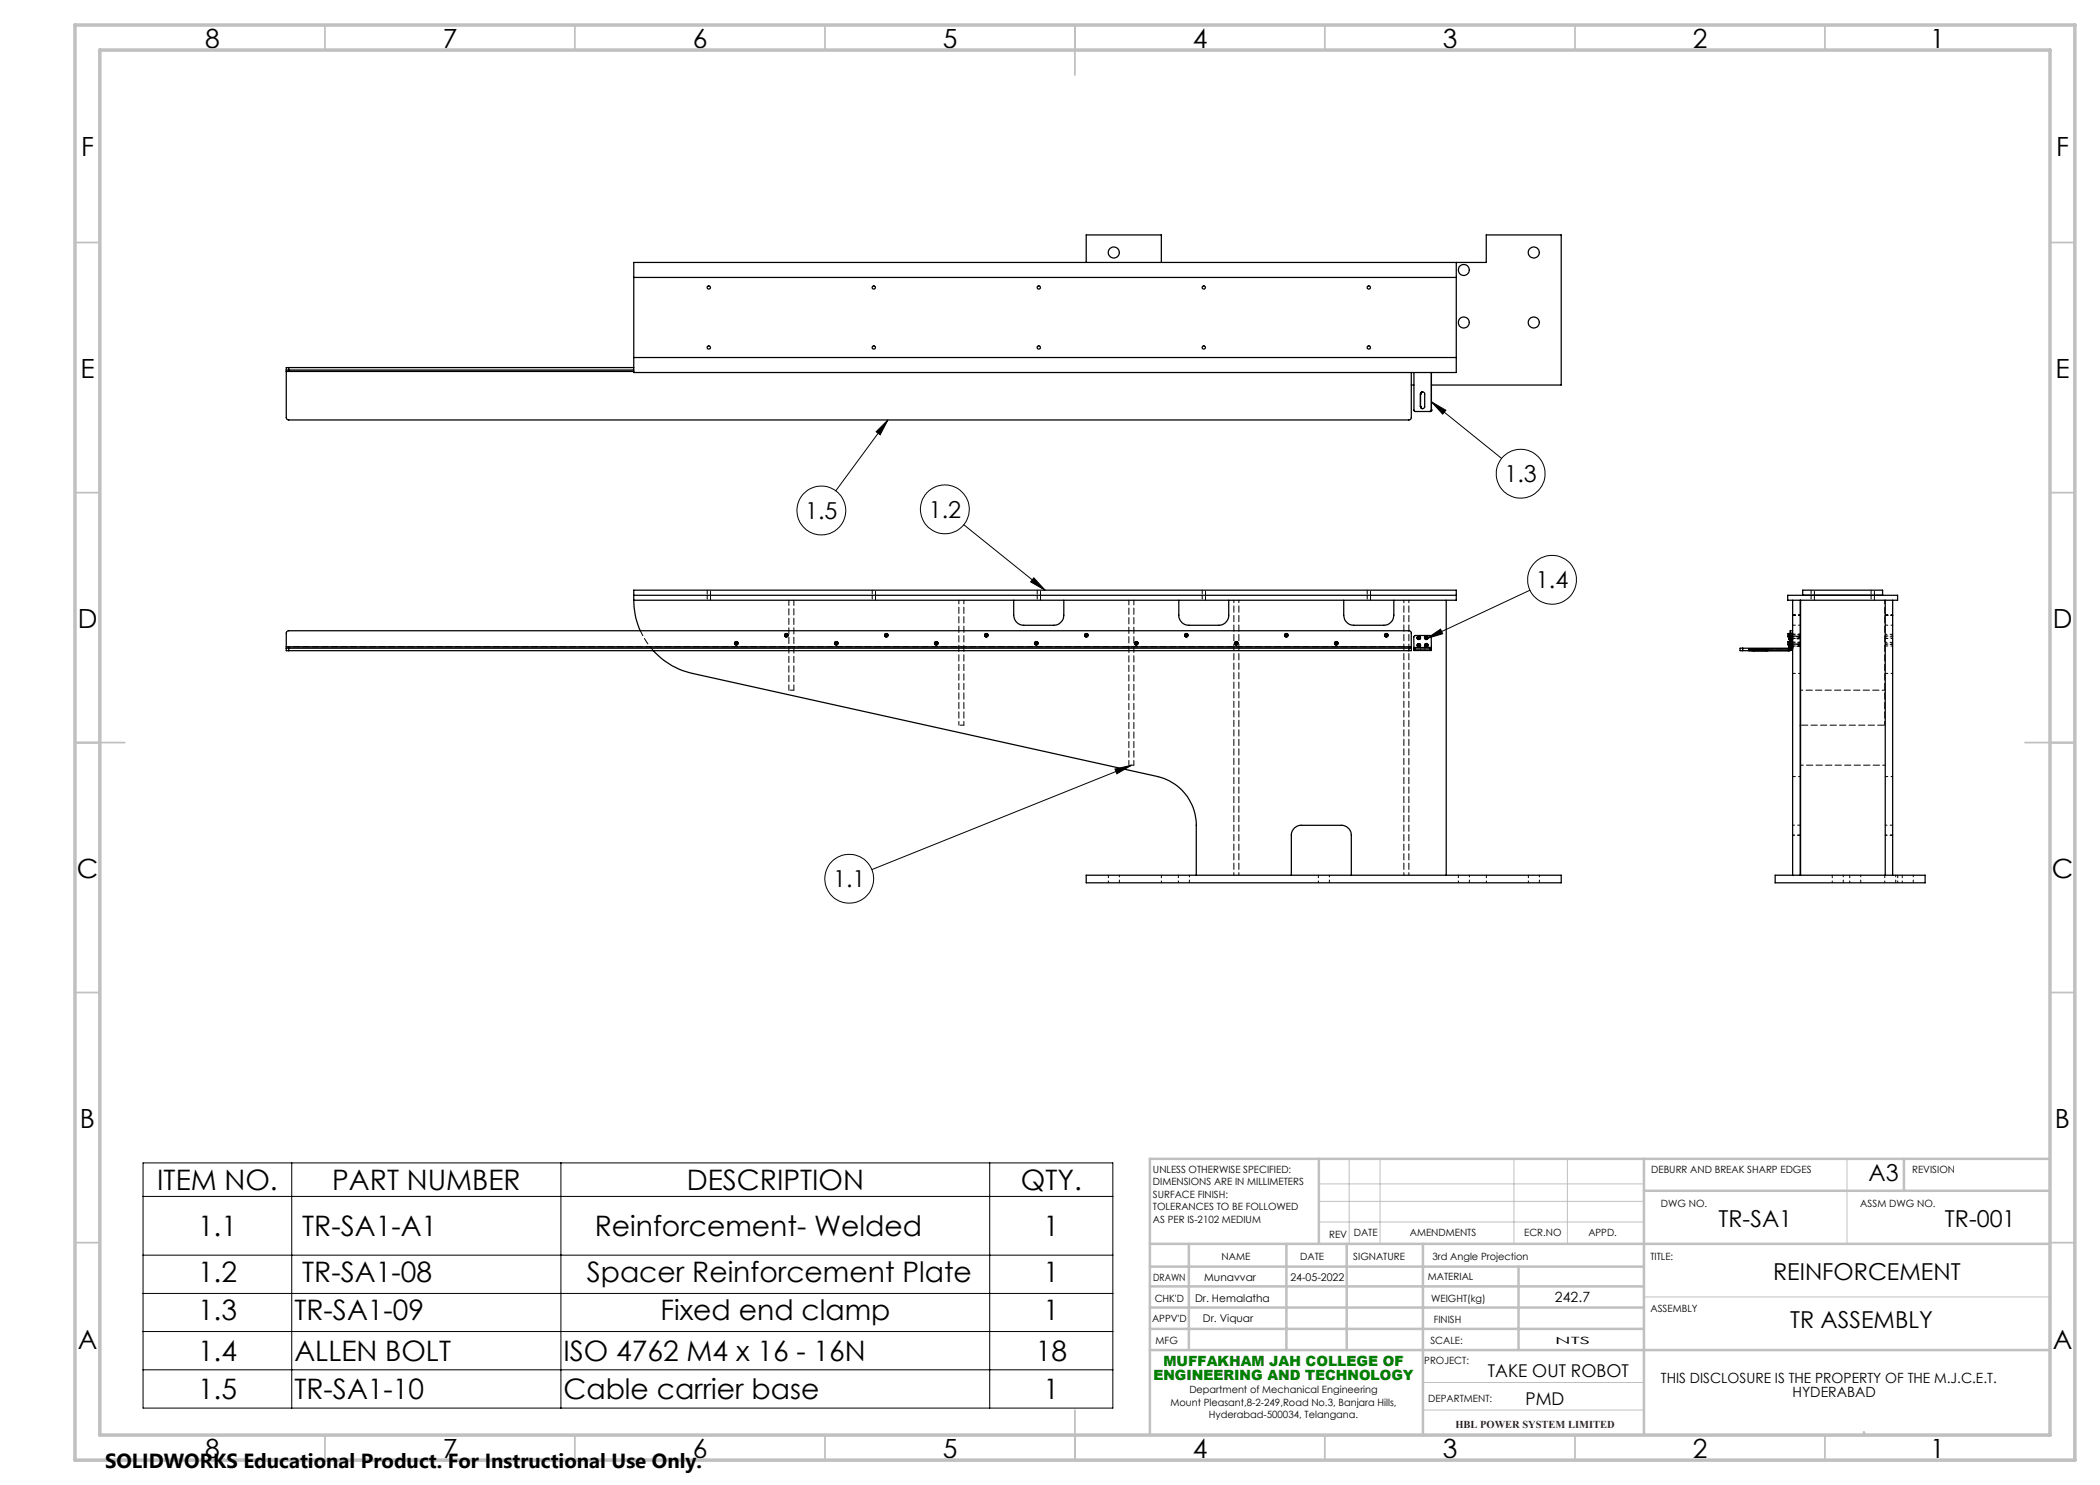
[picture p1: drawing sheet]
<svg xmlns="http://www.w3.org/2000/svg" width="420mm" height="297mm" viewBox="0 0 420 297" stroke-linecap="round" stroke-linejoin="round" font-family="sans-serif">
<g fill="none" stroke="#000" stroke-width=".2">
<path d="M177.6 84l-1.6 3-.8-.6zM177.6 84l-10.5 14.2M286.3 80.4l2.9 1.7-.7 .7zM286.3 80.4l14 11.3M192.8 104.9l16.2 13.1M206.8 115.6l2.2 2.4-2.9-1.6zM306 118l-20.6 9.7M285.4 127.7l2.7-1.9 .4 .9zM223 153.8l3.3-.7-2.9 1.7zM226.3 153.1l-51.9 20.8M28.6 232.6h194v49h-194zM28.6 239.3h194"/>
<path d="M58.3 232.6v49M112.2 232.6v49M197.9 232.6v49M28.6 251h194M28.6 258.7h194M28.6 266.3h194M28.6 274h194"/>
<circle cx="304.1" cy="94.7" r="4.9"/>
<circle cx="164.3" cy="102.1" r="4.9"/>
<circle cx="189" cy="101.9" r="4.9"/>
<circle cx="310.4" cy="116" r="4.9"/>
<circle cx="169.9" cy="175.8" r="4.9"/>
</g>
<path d="M263.8 236.8h65M269.8 231.8v17M276 231.8v17M302.8 231.8v17M313.5 231.8v17M369.4 231.8v17M263.8 240.3h65M263.8 244.4h65M328.8 259.4h81.2M284.6 276.5h44.2M284.6 282h44.2" fill="none" stroke="#c0c0c0" stroke-width=".2"/>
<g fill="none" stroke="#c0c0c0" stroke-width=".35">
<path d="M65 5v5M115 5v5M165 5v5M215 5v10M265 5v5M315 5v5M365 5v5M15 48.5h5M410 48.5h5M15 98.5h5M410 98.5h5M15 148.5h10"/>
<path d="M405 148.5h10M15 198.5h5M410 198.5h5M15 248.5h5M410 248.5h5M65 287v5M115 287v5M165 287v5M215 282v10M265 287v5M315 287v5M365 287v5"/>
</g>
<g fill="none" stroke="#c0c0c0" stroke-width=".5">
<path d="M263.8 231.8v17M328.8 231.8v55.2M328.8 238.2h81.2M380.8 231.8v6.4M410 231.8h-180v55.2M230 248.8h180M230 257.3h98.8M230 253.3h98.8M237.8 248.8v21.2M257.3 248.8v21.2M269.3 248.8v21.2M284.6 248.8v38.2"/>
<path d="M303.7 253.3v16.7M230 265.8h98.8M230 261.5h98.8M230 270h180M372.8 286.5l.2 .5"/>
</g>
<path d="M15 5h400v287h-400zM20 10h390v277h-390z" fill="none" stroke="#c0c0c0" stroke-width=".7"/>
<path d="M177.6 84l-1.6 3-.8-.6zM286.3 80.4l2.9 1.7-.7 .7zM206.8 115.6l2.2 2.4-2.9-1.6zM223 153.8l3.3-.7-2.9 1.7zM285.4 127.7l2.7-1.9 .4 .9z" fill="#000"/>
<g fill="none" stroke="#000" stroke-width=".25">
<path d="M126.8 55.5h164.5M217.2 52.5v-5.5h15.1v5.5M291.3 52.5v22h-164.5v-22h170.5v-5.5h14.9v30h-25.9M57.3 74h.4M57.3 74v.3M57.3 74.3v9.3l.3 .4h224.3l.4-.4v-9.1M57.3 74.3h69.5M57.7 73.5h-.4v.5M57.7 73.5v.5M57.7 73.5h69.1M57.7 74h69.1M126.8 71.5h164.5"/>
<path d="M282.3 77h.5M282.8 74.5v7.6l.2 .2h3M284.1 78.8a.42 .42 0 0 1 .4-.4 .42 .42 0 0 1 .4 .4v2.5a.42 .42 0 0 1-.4 .4 .42 .42 0 0 1-.4-.4M284.1 78.8h.1M284.1 78.8v2.5M284.5 78.4l-.2 .1-.2 .3M286.3 74.5v7.5M284.1 81.3h.1M284.1 81.3l.1 .3 .3 .1M286 82.3h.1M286.3 82l-.3 .3M286.3 82h.1"/>
<path d="M126.8 118h164.5v2h-164.5zM126.8 119.1h164.5M357.5 119.1h22v.9h-22zM360.5 119.1v-1.1h16v1.1M57.3 129.6h.4M57.3 129.6v.5h.4M57.3 129.4v.2M57.3 129.4v-2.9l.3-.4h224.3l.4 .4v2.9M57.3 129.4h225M57.7 129.6v.5M57.7 129.6h224.1M57.7 130.1h224.1"/>
<path d="M126.8 120a14.9 14.9 0 0 0 1.3 6.1M130.7 130.1a15 15 0 0 0 7.8 4.6l93.1 20.6a10 10 0 0 1 7.7 9.8v9.9M147.2 128.5h.2v.3l-.3-.1zM157.2 126.9l.2 .2-.1 .1h-.1zM167.2 128.5h.2v.3l-.3-.1zM177.2 126.9l.2 .2-.1 .1h-.1zM187.2 128.5h.2v.3l-.3-.1zM197.2 126.9l.2 .2-.1 .1h-.1zM202.7 120v3a2.03 2.03 0 0 0 2.1 2.1h5.9a2.03 2.03 0 0 0 2.1-2.1v-3M207.2 128.5h.2v.3h-.2zM217.2 126.9h.1v.3l-.2-.1zM227.2 128.5l.2 .2-.1 .1h-.1z"/>
<path d="M235.8 120v3a2.03 2.03 0 0 0 2 2.1h6a1.98 1.98 0 0 0 1.9-2.1v-3M237.2 126.9h.1v.3l-.2-.1zM247.2 128.5l.2 .2-.1 .1h-.1zM257.2 126.9h.2v.3l-.3-.1zM267.2 128.5l.2 .2-.1 .1h-.1zM268.7 120v3a2.03 2.03 0 0 0 2.1 2.1h6a2.03 2.03 0 0 0 2-2.1v-3M277.2 126.9h.2v.3l-.3-.1zM281.8 129.6h.5M281.8 129.6v.5M282.3 129.6v.5h-.5M282.3 129.4v.2M282.8 129.8v.3h.3"/>
<path d="M282.8 129.8h.3M282.8 129.5v.3M282.8 129.5v-2.2l.3-.2h3l.2 2.4M282.8 129.5h3.5M283.1 130.1h2.9M283.1 129.8v.3M283.7 128.9l.3 .2-.2 .1h-.1zM283.7 127.4l.3 .2-.2 .1-.2-.1zM285.2 128.9h.2v.3l-.3-.2zM285.2 127.4h.2v.3l-.3-.1zM286 129.8h.3M286 129.8v.3"/>
<path d="M286 129.8h-2.9M286.3 129.8v.3h-.3M286.3 129.5v.3M289.2 120v55M348.5 129.6h-.5v.5h.5M348.5 129.6h9.2M348.5 130.1h9.2M348.5 129.6v.5M349.7 130.1h.3M349.7 130.1h.1M350 129.8h-.3v.3M350 130.1h7.9"/>
<path d="M350 129.8v.3M350 129.8h7.9M350.3 130.1h.4zM350.7 130.1h.1M353.2 130.1h.5zM353.2 130.1h.1M357.6 128.3v.7M357.6 127.4h.1M357.6 126.7h.1M357.6 126.7v.7M357.6 127.4h.2M357.6 129h.2"/>
<path d="M357.6 128.3h.4M357.6 126.7h.4M357.7 129.6v.2M357.7 130.1h.1M357.8 129.4h.1M357.8 127.9h.1M357.9 128.7l-.1 .7M357.9 127.2l-.1 .7M357.9 128.7v.7M357.9 127.2v.7M357.9 129.4h.1M357.9 127.9h.1"/>
<path d="M357.9 127.2h.3M357.9 129.4h.3M357.9 128.7h.3M357.9 127.9h.3M357.9 130.1h.1M357.9 129.8v.3M358 130.1h-.3M358 129.4l-.3 .2M358 126.6v.6M358 127.9v.8M358 126.6h.5M358.2 129.5h.3a.6 .6 0 0 1-.6 .6"/>
<path d="M358.2 129.5l-.3 .3M358.2 127.4h.3M358.2 127.4v2.1M358.5 126.1h-.5v.5M358.5 127.1h-.3v.3M358.5 120v55M360 120v55M360.1 120v55M377 120v55M378.5 120v55M360 145.1h.1M217.2 175h95v1.6h-95z"/>
<path d="M258.3 175v-8a1.98 1.98 0 0 1 1.9-1.9h8.1a2.04 2.04 0 0 1 2 1.9v8M355 175h30v1.6h-30z"/>
<circle cx="141.8" cy="57.5" r=".32"/>
<circle cx="174.8" cy="57.5" r=".33"/>
<circle cx="207.8" cy="57.5" r=".32"/>
<circle cx="222.8" cy="50.5" r="1.11"/>
<circle cx="240.7" cy="57.5" r=".32"/>
<circle cx="273.7" cy="57.5" r=".33"/>
<circle cx="292.8" cy="54" r="1.11"/>
<circle cx="306.8" cy="50.5" r="1.11"/>
<circle cx="141.8" cy="69.5" r=".33"/>
<circle cx="174.8" cy="69.5" r=".34"/>
<circle cx="207.8" cy="69.5" r=".33"/>
<circle cx="240.8" cy="69.5" r=".33"/>
<circle cx="273.8" cy="69.5" r=".34"/>
<circle cx="292.8" cy="64.5" r="1.1"/>
<circle cx="306.8" cy="64.5" r="1.1"/>
<circle cx="147.2" cy="128.7" r=".35"/>
<circle cx="147.3" cy="128.7" r=".32"/>
<circle cx="147.3" cy="128.7" r=".16"/>
<circle cx="157.3" cy="127.1" r=".15"/>
<circle cx="157.3" cy="127.1" r=".34"/>
<circle cx="167.2" cy="128.6" r=".16"/>
<circle cx="167.3" cy="128.7" r=".35"/>
<circle cx="167.3" cy="128.7" r=".32"/>
<circle cx="177.2" cy="127" r=".16"/>
<circle cx="177.3" cy="127" r=".33"/>
<circle cx="187.2" cy="128.6" r=".16"/>
<circle cx="187.3" cy="128.7" r=".35"/>
<circle cx="187.3" cy="128.7" r=".32"/>
<circle cx="197.2" cy="127" r=".16"/>
<circle cx="197.3" cy="127" r=".33"/>
<circle cx="207.2" cy="128.7" r=".33"/>
<circle cx="207.3" cy="128.7" r=".35"/>
<circle cx="207.3" cy="128.7" r=".15"/>
<circle cx="217.3" cy="127.1" r=".15"/>
<circle cx="217.3" cy="127" r=".33"/>
<circle cx="227.2" cy="128.7" r=".33"/>
<circle cx="227.3" cy="128.7" r=".35"/>
<circle cx="227.3" cy="128.7" r=".15"/>
<circle cx="237.3" cy="127.1" r=".15"/>
<circle cx="237.3" cy="127" r=".33"/>
<circle cx="247.2" cy="128.7" r=".33"/>
<circle cx="247.3" cy="128.7" r=".35"/>
<circle cx="247.3" cy="128.7" r=".16"/>
<circle cx="257.3" cy="127.1" r=".15"/>
<circle cx="257.3" cy="127" r=".33"/>
<circle cx="267.2" cy="128.7" r=".36"/>
<circle cx="267.2" cy="128.7" r=".33"/>
<circle cx="267.3" cy="128.6" r=".15"/>
<circle cx="277.2" cy="127" r=".16"/>
<circle cx="277.3" cy="127" r=".33"/>
<circle cx="283.7" cy="127.6" r=".32"/>
<circle cx="283.8" cy="127.6" r=".14"/>
<circle cx="283.8" cy="127.6" r=".36"/>
<circle cx="283.8" cy="129.1" r=".34"/>
<circle cx="283.8" cy="129.1" r=".16"/>
<circle cx="285.3" cy="127.5" r=".34"/>
<circle cx="285.3" cy="127.5" r=".16"/>
<circle cx="285.3" cy="129" r=".35"/>
<circle cx="285.3" cy="129.1" r=".17"/>
<circle cx="285.3" cy="129.1" r=".33"/>
</g>
<g fill="none" stroke="#000" stroke-width=".2" stroke-dasharray="1.3 .6" stroke-dashoffset=".7">
<path d="M147.3 128.9a.22 .22 0 0 0 .2-.4 .22 .22 0 0 0-.4 0 .22 .22 0 0 0 .1 .3l.1 .1M157.3 127.3a.22 .22 0 0 0 .2-.4 .22 .22 0 0 0-.4 0 .22 .22 0 0 0 .1 .3l.1 .1M167.3 128.9a.22 .22 0 0 0 .2-.4 .22 .22 0 0 0-.4 0 .22 .22 0 0 0 .1 .3l.1 .1M177.3 127.3a.22 .22 0 0 0 .2-.4 .22 .22 0 0 0-.4 0 .22 .22 0 0 0 .1 .3l.1 .1M187.3 128.9a.22 .22 0 0 0 .2-.4 .22 .22 0 0 0-.4 0 .22 .22 0 0 0 .1 .3l.1 .1M197.3 127.3a.22 .22 0 0 0 .2-.4 .22 .22 0 0 0-.4 0 .22 .22 0 0 0 .1 .3l.1 .1M207.3 128.9a.22 .22 0 0 0 .2-.4 .22 .22 0 0 0-.4 0 .22 .22 0 0 0 .1 .3l.1 .1M217.3 127.3a.22 .22 0 0 0 .2-.4 .22 .22 0 0 0-.4 0 .22 .22 0 0 0 .1 .3l.1 .1M227.3 128.9a.22 .22 0 0 0 .2-.4 .22 .22 0 0 0-.4 0 .22 .22 0 0 0 .1 .3l.1 .1M237.3 127.3a.22 .22 0 0 0 .2-.4 .22 .22 0 0 0-.4 0 .22 .22 0 0 0 .1 .3l.1 .1M247.3 128.9a.22 .22 0 0 0 .2-.4 .22 .22 0 0 0-.4 0 .22 .22 0 0 0 .1 .3l.1 .1M257.3 127.3a.22 .22 0 0 0 .2-.4 .22 .22 0 0 0-.4 0 .22 .22 0 0 0 .1 .3l.1 .1"/>
<path d="M267.3 128.9a.22 .22 0 0 0 .2-.4 .22 .22 0 0 0-.4 0 .22 .22 0 0 0 .1 .3l.1 .1M277.3 127.3a.22 .22 0 0 0 .2-.4 .22 .22 0 0 0-.4 0 .22 .22 0 0 0 .1 .3l.1 .1M283.8 127.8a.22 .22 0 0 0 .2-.3 .22 .22 0 0 0-.4-.1 .22 .22 0 0 0 .1 .3l.1 .1M283.8 129.3a.22 .22 0 0 0 .2-.3 .22 .22 0 0 0-.4-.1 .22 .22 0 0 0 .1 .3l.1 .1M284 127.5a.23 .23 0 0 0-.3-.2 .23 .23 0 0 0-.1 .4 .23 .23 0 0 0 .4-.1v-.1M284 129a.23 .23 0 0 0-.3-.2 .23 .23 0 0 0-.1 .4 .23 .23 0 0 0 .4-.1v-.1M285.3 127.8a.22 .22 0 0 0 .2-.4 .22 .22 0 0 0-.4 0 .22 .22 0 0 0 .1 .3l.1 .1M285.3 129.3a.22 .22 0 0 0 .2-.4 .22 .22 0 0 0-.4 0 .22 .22 0 0 0 .1 .3l.1 .1M285.5 127.5a.23 .23 0 0 0-.3-.2 .23 .23 0 0 0-.1 .4 .23 .23 0 0 0 .4-.1v-.1M285.5 129a.23 .23 0 0 0-.3-.2 .23 .23 0 0 0-.1 .4 .23 .23 0 0 0 .4-.1v-.1"/>
</g>
<g fill="none" stroke="#000" stroke-width=".2" stroke-dasharray="1.3 .6" stroke-dashoffset=".6">
<path d="M147.3 128.8a.2 .2 0 0 1-.2-.2 .2 .2 0 0 1 .3-.1 .2 .2 0 0 1 0 .3h-.1M157.3 127.2a.2 .2 0 0 1-.2-.2 .2 .2 0 0 1 .3-.1 .2 .2 0 0 1 0 .3h-.1M167.3 128.8a.2 .2 0 0 1-.2-.2 .2 .2 0 0 1 .3-.1 .2 .2 0 0 1 0 .3h-.1M177.3 127.2a.2 .2 0 0 1-.2-.2 .2 .2 0 0 1 .3-.1 .2 .2 0 0 1 0 .3h-.1M187.3 128.8a.2 .2 0 0 1-.2-.2 .2 .2 0 0 1 .3-.1 .2 .2 0 0 1 0 .3h-.1M197.3 127.2a.2 .2 0 0 1-.2-.2 .2 .2 0 0 1 .3-.1 .2 .2 0 0 1 0 .3h-.1M207.3 128.8a.2 .2 0 0 1-.2-.2 .2 .2 0 0 1 .3-.1 .2 .2 0 0 1 0 .3h-.1M217.3 127.2a.2 .2 0 0 1-.2-.2 .2 .2 0 0 1 .3-.1 .2 .2 0 0 1 0 .3h-.1M227.3 128.8a.2 .2 0 0 1-.2-.2 .2 .2 0 0 1 .3-.1 .2 .2 0 0 1 0 .3h-.1M237.3 127.2a.2 .2 0 0 1-.2-.2 .2 .2 0 0 1 .3-.1 .2 .2 0 0 1 0 .3h-.1M247.3 128.8a.2 .2 0 0 1-.2-.2 .2 .2 0 0 1 .3-.1 .2 .2 0 0 1 0 .3h-.1M257.3 127.2a.2 .2 0 0 1-.2-.2 .2 .2 0 0 1 .3-.1 .2 .2 0 0 1 0 .3h-.1"/>
<path d="M267.3 128.8a.2 .2 0 0 1-.2-.2 .2 .2 0 0 1 .3-.1 .2 .2 0 0 1 0 .3h-.1M277.3 127.2a.2 .2 0 0 1-.2-.2 .2 .2 0 0 1 .3-.1 .2 .2 0 0 1 0 .3h-.1M283.8 127.7a.2 .2 0 0 1-.2-.2 .2 .2 0 0 1 .3-.1 .2 .2 0 0 1 0 .3h-.1M283.8 129.2a.2 .2 0 0 1-.2-.2 .2 .2 0 0 1 .3-.1 .2 .2 0 0 1 0 .3h-.1M285.3 127.7a.2 .2 0 0 1-.2-.2 .2 .2 0 0 1 .3-.1 .2 .2 0 0 1 0 .3h-.1M285.3 129.2a.2 .2 0 0 1-.2-.2 .2 .2 0 0 1 .3-.1 .2 .2 0 0 1 0 .3h-.1"/>
</g>
<g fill="none" stroke="#000" stroke-width=".2" stroke-dasharray="1.3 .6" stroke-dashoffset=".5">
<path d="M141.4 118v1M141.4 119v1M142.1 119v-1M174.4 118v1M174.4 119v1M175.1 119v-1M207.4 118v1M207.4 119v1M208.1 119v-1M240.4 118v1M240.4 119v1M241.1 119v-1"/>
<path d="M273.4 118v1M273.4 119v1M274.1 119v-1M362.2 118v1M362.2 119v1M362.9 119v-1M374.2 118v1M374.2 119v1M374.9 119v-1M57.3 129.3h225M142.1 120v-1M147.3 128.5a.16 .16 0 0 0-.2 .2 .16 .16 0 0 0 .3 0 .16 .16 0 0 0-.1-.2"/>
<path d="M147.3 128.8a.16 .16 0 0 0 .1-.2 .16 .16 0 0 0-.2-.1 .16 .16 0 0 0 0 .3h.1M157.3 126.9a.16 .16 0 0 0-.2 .2 .16 .16 0 0 0 .3 0 .16 .16 0 0 0-.1-.2M157.3 127.2a.16 .16 0 0 0 .1-.2 .16 .16 0 0 0-.2-.1 .16 .16 0 0 0 0 .3h.1M158.8 138h-1M167.3 128.5a.16 .16 0 0 0-.2 .2 .16 .16 0 0 0 .3 0 .16 .16 0 0 0-.1-.2M167.3 128.8a.16 .16 0 0 0 .1-.2 .16 .16 0 0 0-.2-.1 .16 .16 0 0 0 0 .3h.1M175.1 120v-1M177.3 126.9a.16 .16 0 0 0-.2 .2 .16 .16 0 0 0 .3 0 .16 .16 0 0 0-.1-.2M177.3 127.2a.16 .16 0 0 0 .1-.2 .16 .16 0 0 0-.2-.1 .16 .16 0 0 0 0 .3h.1M187.3 128.5a.16 .16 0 0 0-.2 .2 .16 .16 0 0 0 .3 0 .16 .16 0 0 0-.1-.2M187.3 128.8a.16 .16 0 0 0 .1-.2 .16 .16 0 0 0-.2-.1 .16 .16 0 0 0 0 .3h.1M192.8 120v25"/>
<path d="M197.3 126.9a.16 .16 0 0 0-.2 .2 .16 .16 0 0 0 .3 0 .16 .16 0 0 0-.1-.2M197.3 127.2a.16 .16 0 0 0 .1-.2 .16 .16 0 0 0-.2-.1 .16 .16 0 0 0 0 .3h.1M207.3 128.5a.16 .16 0 0 0-.2 .2 .16 .16 0 0 0 .3 0 .16 .16 0 0 0-.1-.2M207.3 128.8a.16 .16 0 0 0 .1-.2 .16 .16 0 0 0-.2-.1 .16 .16 0 0 0 0 .3h.1M208.1 120v-1M217.3 126.9a.16 .16 0 0 0-.2 .2 .16 .16 0 0 0 .3 0 .16 .16 0 0 0-.1-.2M217.3 127.2a.16 .16 0 0 0 .1-.2 .16 .16 0 0 0-.2-.1 .16 .16 0 0 0 0 .3h.1M227.3 128.5a.16 .16 0 0 0-.2 .2 .16 .16 0 0 0 .3 0 .16 .16 0 0 0-.1-.2M227.3 128.8a.16 .16 0 0 0 .1-.2 .16 .16 0 0 0-.2-.1 .16 .16 0 0 0 0 .3h.1M237.3 126.9a.16 .16 0 0 0-.2 .2 .16 .16 0 0 0 .3 0 .16 .16 0 0 0-.1-.2M237.3 127.2a.16 .16 0 0 0 .1-.2 .16 .16 0 0 0-.2-.1 .16 .16 0 0 0 0 .3h.1M241.1 120v-1"/>
<path d="M247.3 128.5a.16 .16 0 0 0-.2 .2 .16 .16 0 0 0 .3 0 .16 .16 0 0 0-.1-.2M247.3 128.8a.16 .16 0 0 0 .1-.2 .16 .16 0 0 0-.2-.1 .16 .16 0 0 0 0 .3h.1M257.3 126.9a.16 .16 0 0 0-.2 .2 .16 .16 0 0 0 .3 0 .16 .16 0 0 0-.1-.2M257.3 127.2a.16 .16 0 0 0 .1-.2 .16 .16 0 0 0-.2-.1 .16 .16 0 0 0 0 .3h.1M267.3 128.5a.16 .16 0 0 0-.2 .2 .16 .16 0 0 0 .3 0 .16 .16 0 0 0-.1-.2M267.3 128.8a.16 .16 0 0 0 .1-.2 .16 .16 0 0 0-.2-.1 .16 .16 0 0 0 0 .3h.1M274.1 120v-1M277.3 126.9a.16 .16 0 0 0-.2 .2 .16 .16 0 0 0 .3 0 .16 .16 0 0 0-.1-.2M277.3 127.2a.16 .16 0 0 0 .1-.2 .16 .16 0 0 0-.2-.1 .16 .16 0 0 0 0 .3h.1M283.8 129.2a.16 .16 0 0 0 .1-.2 .16 .16 0 0 0-.2-.1 .16 .16 0 0 0 0 .3h.1M283.8 127.7a.16 .16 0 0 0 .1-.2 .16 .16 0 0 0-.2-.1 .16 .16 0 0 0 0 .3h.1M283.8 127.4a.16 .16 0 0 0-.2 .2 .16 .16 0 0 0 .3 .1 .16 .16 0 0 0-.1-.3"/>
<path d="M283.8 128.9a.16 .16 0 0 0-.2 .2 .16 .16 0 0 0 .3 .1 .16 .16 0 0 0-.1-.3M285.3 127.4a.16 .16 0 0 0-.2 .2 .16 .16 0 0 0 .3 0 .16 .16 0 0 0-.1-.2M285.3 129.2a.16 .16 0 0 0 .1-.2 .16 .16 0 0 0-.2-.1 .16 .16 0 0 0 0 .3h.1M285.3 127.7a.16 .16 0 0 0 .1-.2 .16 .16 0 0 0-.2-.1 .16 .16 0 0 0 0 .3h.1M285.3 128.9a.16 .16 0 0 0-.2 .2 .16 .16 0 0 0 .3 0 .16 .16 0 0 0-.1-.2M357.9 129.8h-7.9M358 130.1l.4-.3 .1-.5M362.9 120v-1M374.9 120v-1M376.9 120v25M191.8 145v-25M192.8 145h-1"/>
<path d="M226.8 153h-1"/>
</g>
<g fill="none" stroke="#000" stroke-width=".2" stroke-dasharray="1.3 .6">
<path d="M284.1 130.1v-.3M285 130.1v-.3M348.5 130.1v-.5M350 130.1v-.3M350 129.8h-.3M350.3 129.8v.3M350.7 130.1v-.3M353.2 130.1v-.3M353.7 130.1v-.3M357.7 129.6v.5M357.7 129.8v.3M357.8 128.6v.1"/>
<path d="M357.8 128.6h-.2M357.8 128.6h.1M357.8 128.5v.1M357.8 128.5h-.2M357.8 128.8h-.2M357.8 127h-.2M357.8 127v.1M357.8 127h.1M357.8 127.1v.1M357.8 126.9v.1M357.8 127.2h-.2M357.8 126.9h-.2"/>
<path d="M357.8 129h.2M357.8 128.8l.1-.2M357.8 127.4h.2M357.8 127.2l.1-.2M357.9 128.7h-.1M357.9 127.2h-.1M357.9 128.6l-.1-.1M357.9 127l-.1-.1M357.9 129.8h.1M357.9 129.8v.3M358 129.4v-.1M358 129.3h.5"/>
<path d="M358 127.2v.2M358 127.7v.2M358 128.7v.2M358 129.2v.1M358 126.6h.5M358 129h.1M358 129v.1M358 129h-.2M358 128.9v.1M358 129.1v.1M358 129.2h-.2M358 128.9h-.2"/>
<path d="M358 127.5h-.2M358 127.5v.1M358 127.5h.1M358 127.6v.1M358 127.4v.1M358 127.7h-.2M358 127.4h-.2M358 129.2h.1M358 127.7h.1M358 128.9l.1-.1M358 127.3l.1-.1M358 127.3h.5"/>
<path d="M358 128.9h.5M358 129.2l.1-.2M358 127.7l.1-.2M358.1 128.4h-.1M358.1 126.8h-.1M358.1 129l-.1-.1M358.1 127.5l-.1-.1M358.2 129.5l-.3 .3M358.2 129.5h.1M358.2 129.5h.3M358.2 127.4h.3M358.2 129.3l.1-.1"/>
<path d="M358.2 127.8l.1-.1M358.2 128.7h-.3M358.2 127.2h-.3M358.2 129.3h.3M358.2 127.8h.3M358.3 128.8h-.1M358.3 127.3h-.1M358.5 127.1h-.3M358.5 126.8h-.5M358.5 128.4h-.5M358.5 128.8h-.3M358.5 127.3h-.3"/>
<path d="M359.8 129.2v-.4M359.8 127.7v-.4M359.8 129.2h.1M359.8 127.7h.1M359.8 129.2v-.3M359.8 127.7v-.3M359.8 128.9v-.1M359.8 127.4v-.1M360 128.8v-.4M360 127.2v-.4M360 128.8h.1M360 127.2h.1"/>
<path d="M360 128.5v-.1M360 126.9v-.1"/>
</g>
<path d="M282.8 129.5h3.5" fill="none" stroke="#000" stroke-width=".2" stroke-dasharray="1.3 .6" stroke-dashoffset="-.2"/>
<g fill="none" stroke="#000" stroke-width=".2" stroke-dasharray="1.3 .6" stroke-dashoffset=".8">
<path d="M280.8 120v55M281.8 120v55M358.3 129.2h1.5M358.3 127.7h1.5M358.5 125h1.5M358.5 123h1.5M358.5 134.7h1.5M358.5 129.2h1.5M358.5 127.7h1.5M358.5 127.2h1.5M358.5 128.8h1.5M359.8 128.8h-1.5"/>
<path d="M359.8 127.3h-1.5M360 128.9h-1.5M360 127.4h-1.5M360 126.9h-1.5M360 128.5h-1.5M376.9 138h-16.9M377 125h1.5M377 123h1.5M377 134.7h1.5M377 127.7h1.5M377 129.2h1.5M377 127.2h1.5"/>
<path d="M377 128.8h1.5M378.5 127.4h-1.5M378.5 128.9h-1.5M378.5 126.9h-1.5M378.5 128.5h-1.5M358.5 155.3h1.5M377 153h-16.9M377 155.3h1.5M221.7 175v1.5M223.9 176.5v-1.5M232.3 175v1.5M235.7 175v1.5"/>
<path d="M237.9 176.5v-1.5M246.8 175v-55M247.8 175v-55M263.7 175v1.5M265.9 176.5v-1.5M291.7 175v1.5M293.9 176.5v-1.5M297.3 175v1.5M305.7 175v1.5M307.9 176.5v-1.5M360 165h-1.5M360 167h-1.5"/>
<path d="M366.4 175v1.5M368.6 176.5v-1.5M369.9 175v1.5M372.1 176.5v-1.5M376.9 175v1.5M378.5 165h-1.5M378.5 167h-1.5M379.1 176.5v-1.5M379.5 175v1.5M380.4 175v1.5M382.6 176.5v-1.5"/>
</g>
<path d="M226.8 120v33M350.7 129.8h2.5M353.2 129.8h-2.5M357.7 129v-.7M357.7 127.4v-.7M357.9 129.4v-.7M357.9 127.9v-.7M357.9 128.7v.7M357.9 127.2v.7M225.8 153v-33" fill="none" stroke="#000" stroke-width=".2" stroke-dasharray="1.3 .6" stroke-dashoffset=".3"/>
<path d="M157.8 138v-18M158.8 120v18" fill="none" stroke="#000" stroke-width=".2" stroke-dasharray="1.3 .6" stroke-dashoffset=".2"/>
<path d="M128.1 126.1a15 15 0 0 0 2.6 4" fill="none" stroke="#000" stroke-width=".2" stroke-dasharray="1.3 .6" stroke-dashoffset=".1"/>
<path d="M350.7 129.8h-.4h.4M353.2 129.8h.5h-.5M358.1 128.8v-.4v.4M358.1 127.2v-.4v.4M358.3 129.2v-.4v.4M358.3 127.7v-.4v.4" fill="none" stroke="#000" stroke-width=".2" stroke-dasharray="1.3 .6" stroke-dashoffset=".4"/>
<path d="M376.9 145h-16.8" fill="none" stroke="#000" stroke-width=".2" stroke-dasharray="1.3 .6" stroke-dashoffset="-.1"/>
<path d="M358.1 128.8h1.9M358.1 127.2h1.9M360 128.4h-1.9M360 126.8h-1.9" fill="none" stroke="#000" stroke-width=".2" stroke-dasharray="1.3 .6" stroke-dashoffset="1"/>
<g font-size="5.6">
<text x="31.5" y="238">ITEM NO.</text>
<text x="66.5" y="238">PART NUMBER</text>
<text x="137.4" y="238">DESCRIPTION</text>
<text x="204.2" y="238">QTY.</text>
<text x="39.6" y="247.3">1.1</text>
<text x="60.4" y="247.3">TR-SA1-A1</text>
<text x="118.9" y="247.3">Reinforcement- Welded</text>
<text x="208.7" y="247.3">1</text>
<text x="39.6" y="256.4">1.2</text>
<text x="60.4" y="256.4">TR-SA1-08</text>
<text x="117.3" y="256.4">Spacer Reinforcement Plate</text>
<text x="208.7" y="256.4">1</text>
<text x="39.6" y="264.1">1.3</text>
<text x="58.9" y="264.1">TR-SA1-09</text>
<text x="132.1" y="264.1">Fixed end clamp</text>
<text x="208.7" y="264.1">1</text>
<text x="39.6" y="272.2">1.4</text>
<text x="58.9" y="272.2">ALLEN BOLT</text>
<text x="112.7" y="272.2">ISO 4762 M4 x 16 - 16N</text>
<text x="207.2" y="272.2">18</text>
<text x="39.6" y="279.9">1.5</text>
<text x="58.9" y="279.9">TR-SA1-10</text>
<text x="112.7" y="279.9">Cable carrier base</text>
<text x="208.7" y="279.9">1</text>
</g>
<g font-size="5.3">
<text x="41" y="9.5">8</text>
<text x="88.5" y="9.5">7</text>
<text x="138.5" y="9.5">6</text>
<text x="188.5" y="9.5">5</text>
<text x="238.5" y="9.5">4</text>
<text x="288.5" y="9.5">3</text>
<text x="338.5" y="9.5">2</text>
<text x="386" y="9.5">1</text>
<text x="16.2" y="31.3">F</text>
<text x="411.2" y="31.3">F</text>
<text x="16.1" y="75.5">E</text>
<text x="411.1" y="75.5">E</text>
<text x="15.5" y="125.5">D</text>
<text x="410.5" y="125.5">D</text>
<text x="15.4" y="175.5">C</text>
<text x="410.4" y="175.5">C</text>
<text x="16" y="225.5">B</text>
<text x="411" y="225.5">B</text>
<text x="15.5" y="269.8">A</text>
<text x="410.5" y="269.8">A</text>
<text x="41" y="291.5">8</text>
<text x="88.5" y="291.5">7</text>
<text x="138.5" y="291.5">6</text>
<text x="188.5" y="291.5">5</text>
<text x="238.5" y="291.5">4</text>
<text x="288.5" y="291.5">3</text>
<text x="338.5" y="291.5">2</text>
<text x="386" y="291.5">1</text>
</g>
<g font-size="4.7">
<text x="300.9" y="96.4">1.3</text>
<text x="161.1" y="103.8">1.5</text>
<text x="185.8" y="103.6">1.2</text>
<text x="307.2" y="117.7">1.4</text>
<text x="166.6" y="177.5">1.1</text>
<text x="373.7" y="236.2">A3</text>
<text x="343.7" y="245.4">TR-SA1</text>
<text x="389" y="245.4">TR-001</text>
<text x="354.6" y="256">REINFORCEMENT</text>
<text x="358" y="265.7">TR ASSEMBLY</text>
</g>
<text font-size="4.1" x="21" y="293.7">SOLIDWORKS Educational Product. For Instructional Use Only.</text>
<g font-size="3.5">
<text x="297.6" y="275.3">TAKE OUT ROBOT</text>
<text x="305.1" y="281.1">PMD</text>
</g>
<g font-size="2.8">
<text x="311" y="260.4">242.7</text>
<text x="332.2" y="276.6">THIS DISCLOSURE IS THE PROPERTY OF THE M.J.C.E.T.</text>
<text x="358.5" y="279.4">HYDERABAD</text>
</g>
<g font-size="2.8" fill="#008000">
<text x="230.7" y="275.9">ENGINEERING AND TECHNOLOGY</text>
<text x="232.7" y="273.1">MUFFAKHAM JAH COLLEGE OF</text>
</g>
<g font-size="2.1">
<text x="240.8" y="256.1">Munavvar</text>
<text x="258.1" y="256.1">24-05-2022</text>
<text x="239" y="260.4">Dr. Hemalatha</text>
<text x="240.6" y="264.3">Dr. Viquar</text>
</g>
<text font-size="2.1" fill="#800000" x="291.1" y="285.6">HBL POWER SYSTEM LIMITED</text>
<g font-size="2">
<text x="230.6" y="234.6">UNLESS OTHERWISE SPECIFIED:</text>
<text x="230.6" y="237.1">DIMENSIONS ARE IN MILLIMETERS</text>
<text x="230.6" y="239.6">SURFACE FINISH:</text>
<text x="330.2" y="234.6">DEBURR AND BREAK SHARP EDGES</text>
<text x="382.4" y="234.6">REVISION</text>
<text x="230.6" y="242.1">TOLERANCES TO BE FOLLOWED</text>
<text x="230.6" y="244.6">AS PER IS-2102 MEDIUM</text>
<text x="332.2" y="241.4">DWG NO.</text>
<text x="372.1" y="241.4">ASSM DWG NO.</text>
<text x="244.3" y="252">NAME</text>
<text x="260" y="251.9">DATE</text>
<text x="265.8" y="247.5">REV</text>
<text x="270.7" y="251.9">SIGNATURE</text>
<text x="270.7" y="247.3">DATE</text>
<text x="282" y="247.3">AMENDMENTS</text>
<text x="286.5" y="251.9">3rd Angle Projection</text>
<text x="304.8" y="247.3">ECR.NO</text>
<text x="317.7" y="247.3">APPD.</text>
<text x="330.1" y="251.9">TITLE:</text>
<text x="230.6" y="256.1">DRAWN</text>
<text x="285.6" y="255.9">MATERIAL</text>
<text x="230.9" y="260.3">CHK'D</text>
<text x="286.2" y="260.3">WEIGHT(kg)</text>
<text x="330.1" y="262.4">ASSEMBLY</text>
<text x="230.4" y="264.4">APPV'D</text>
<text x="231.1" y="268.8">MFG</text>
<text x="286.1" y="268.7">SCALE:</text>
<text x="286.8" y="264.6">FINISH</text>
<text x="311" y="268.7">NTS</text>
<text x="284.8" y="272.9">PROJECT:</text>
<text x="234.1" y="281.1">Mount Pleasant,8-2-249,Road No.3, Banjara Hills,</text>
<text x="237.9" y="278.6">Department of Mechanical Engineering</text>
<text x="285.7" y="280.4">DEPARTMENT:</text>
<text x="241.8" y="283.6">Hyderabad-500034, Telangana.</text>
</g>
</svg>
